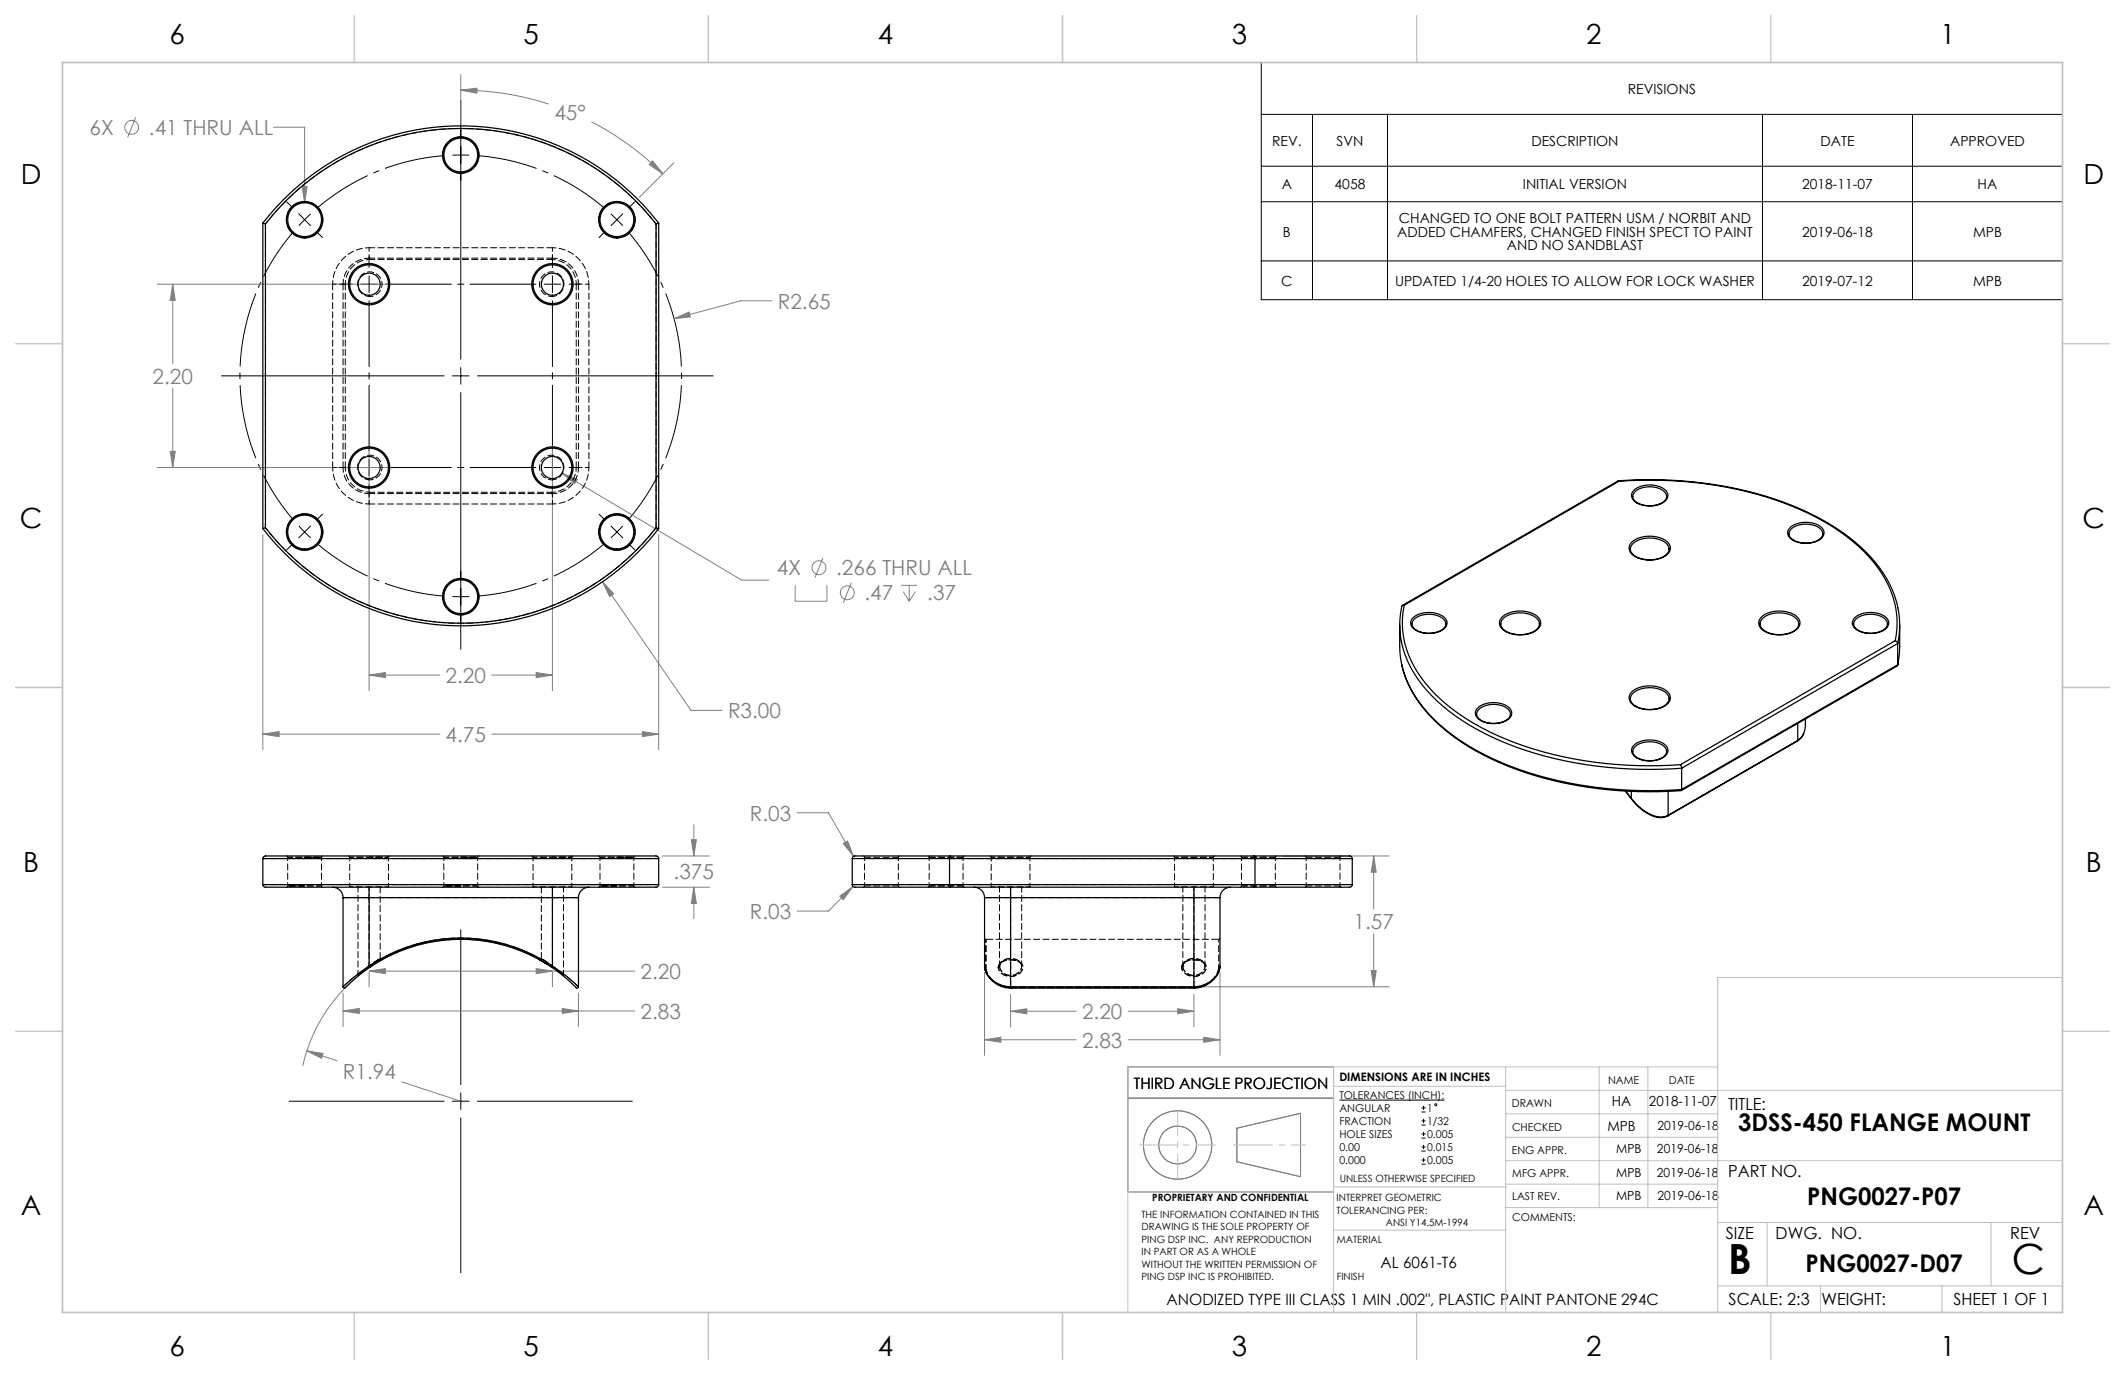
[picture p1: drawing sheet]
<svg xmlns="http://www.w3.org/2000/svg" width="432mm" height="279mm" viewBox="0 0 432 279" stroke-linecap="round" stroke-linejoin="round" font-family="sans-serif">
<g fill="none" stroke="#808080" stroke-width=".2">
<path d="M93.6 18.3l3.3-.4v1zM93.6 18.3a58 58 0 0 1 17.9 2.8M93.6 15.1v10M27.6 23.9l-1.7 4M55.5 25.9h6.4v15.3M61.4 37.9h1l-.5 3.3zM120.2 24.8a58 58 0 0 1 14.5 10.5M132.6 32.7l2.1 2.6-2.8-1.9zM136.9 33.1l-7 7M31.9 57.7h47.5M35.1 57.7l.5 3.4h-1zM35.1 57.7v16.2"/>
<path d="M35.1 78.9v16.1M137 64.8l3-1.4 .3 1zM156.9 61.1h-6.4l-13.5 3.7M31.9 95h47.5M34.6 91.7h1l-.5 3.3zM75 90.6v49.7M112.3 90.6v49.7M114.2 96.2l3.1 1.2-.5 .9zM114.2 96.2l36.5 21.7h5.6M53.4 108.7v43.7M122.4 118.2l2.3 2.5-.8 .5zM122.4 118.2l18 26.1h6.4"/>
<path d="M133.8 108.7v43.7M161.6 118.9v3.3h6.4v-3.3M167.2 113.3l-1.6 4.1M173 118.4l-1.6 4.1M183.1 118.9h3.3M184.8 118.9v3.3M75 137.2l3.3-.5v1zM75 137.2h14.4M99.9 137.2h12.4M109 136.7l3.3 .5-3.3 .5zM183.6 120.2l1.2 2M186 120.2l-1.2 2"/>
<path d="M53.4 149.2l3.3-.5v1zM53.4 149.2h36M99.9 149.2h33.9M130.5 148.7l3.3 .5-3.3 .5zM134.6 173.9h9.6M140.5 170.6h1l-.5 3.3zM141 167.6v6.3M162 165.1h6.3l5.1 8.9M171.4 171.4l.8-.5 1.2 3.1zM260.7 173.9h21.6M279.1 173.9l.5 3.3h-1zM279.1 173.9v10.8"/>
<path d="M75 197.3l3.3-.5v1zM75 197.6v2.9M75 197.3h54M109 196.8l3.3 .5-3.3 .5zM111 195.9a32.9 32.9 0 0 0-49.5 20.7M112.3 197.6v2.9M134.6 180.3h9.6M141 180.3l.5 3.3h-1zM141 180.3v6.3M170.6 182.1l2.7-2-1.9 2.7zM173.3 180.1l-5 5h-6.3M200.1 197.6v16.9"/>
<path d="M247.9 197.6v16.9M278.6 197.2h1l-.5 3.3zM279.1 189.7v10.8M62.4 213.5l3.3 .6-.4 .9zM62.4 213.5l6.1 2.1M69.7 205.4l3.3-.5v1zM69.7 201.8v6.8M69.7 205.4h59.3M81.6 219.8l12 4M114.2 204.9l3.3 .5-3.3 .5zM117.5 201.8v6.8M200.1 211.3l3.3-.5v1z"/>
<path d="M200.1 211.3h18.6M205.4 205.5l3.3-.5v1zM205.4 202.1v6.6M205.4 205.5h13.3M229.2 216.8h41.8v25.4h-41.8zM229.3 211.3h18.6M229.3 205.5h13.3M239.3 205l3.3 .5-3.3 .5zM242.6 202.1v6.6M243.9 200.5h38.4M244.6 210.8l3.3 .5-3.3 .5zM229.2 223.1h41.8"/>
<path d="M251.3 229.3l13-3.1v12.9l-13-3z"/>
<circle cx="26.8" cy="25.9" r="1.41"/>
<circle cx="166.4" cy="115.4" r="1.41"/>
<circle cx="172.2" cy="120.5" r="1.41"/>
<circle cx="239.3" cy="232.7" r="3.8"/>
<circle cx="239.3" cy="232.7" r="6.9"/>
</g>
<g fill="none" stroke="#000" stroke-width=".2">
<path d="M256.3 12.7h162.8v48.2h-162.8zM91.9 31.5h3.4M93.6 20.3v52.7M256.3 23.2h162.8M256.3 33.8h162.8M266.7 23.2v37.7M281.9 23.2v37.7M358.1 23.2v37.7M388.6 23.2v37.7M58.3 41l1.2 1.3M60.7 43.4l2.4 2.4M63.1 43.5l-2.4 2.4"/>
<path d="M64.3 47l1.2 1.3M69.4 57.7h2.2M73.3 57.7h3.4M75 52.1v2.3M75 56.1v3.3M110.6 57.7h3.3M112.3 52.1v2.3M112.3 56.1v3.3M115.6 57.7h2.3M123 47l-1.3 1.3M124.1 43.5l2.4 2.4M126.6 43.4l-2.4 2.4"/>
<path d="M129 41l-1.2 1.3M256.3 41h162.8M256.3 53h162.8M45 76.4h45.2M91.9 76.4h3.4M93.6 74.7v3.4M93.6 79.8v52.1M97 76.4h47.9M69.4 95h2.2M73.3 95h3.4M75 93.3v3.4M75 98.4v2.2"/>
<path d="M110.6 95h3.3M112.3 93.3v3.4M112.3 98.4v2.2M115.6 95h2.3M59.5 110.5l-1.2 1.2M60.7 106.9l2.4 2.4M63.1 106.9l-2.4 2.4M65.5 104.5l-1.2 1.2M121.7 104.5l1.3 1.2M124.2 106.9l2.4 2.4M126.5 106.9l-2.4 2.4M127.8 110.5l1.2 1.2"/>
<path d="M91.9 121.2h3.4M93.6 188.9v31.5M58.8 223.8h31.4M91.9 223.8h3.4M93.6 222.1v3.4M93.6 227.2v31.4M97 223.8h31.5M272.2 223.5h21.3M288.8 226h.9M288.8 225.1h.9M288.8 228.6h.9M288.8 227.8h.9"/>
<path d="M288.8 231.3h.9M288.8 230.4h.9M288.8 233.9h.9M288.8 233.1h.9M288.8 236.6h.9M288.8 235.7h.9M289.3 224.7v.8M289.3 227.3v.9M289.3 230v.8M289.3 232.7v.8M289.3 235.3v.8"/>
<circle cx="291.7" cy="224.5" r=".21"/>
</g>
<path d="M90.2 31.6a44.9 44.9 0 0 0-25.8 10.7M122.9 42.3a44.9 44.9 0 0 0-25.9-10.7M64.4 110.4a44.9 44.9 0 0 0 25.8 10.7M97 121.1a44.9 44.9 0 0 0 25.9-10.7" fill="none" stroke="#000" stroke-width=".2" stroke-dasharray="15.2 1.3 1.3 1.3" stroke-dashoffset="2.9" stroke-linecap="butt"/>
<path d="M59.6 47.1a44.9 44.9 0 0 0 0 58.5M127.7 105.6a44.9 44.9 0 0 0 0-58.5" fill="none" stroke="#000" stroke-width=".2" stroke-dasharray="15.2 1.3 1.3 1.3" stroke-dashoffset="4.3" stroke-linecap="butt"/>
<path d="M78.4 57.7h30.5M75 91.6v-30.5M78.4 95h30.5M112.3 91.6v-30.5" fill="none" stroke="#000" stroke-width=".2" stroke-dasharray="15.2 1.3 1.3 1.3" stroke-dashoffset="1.9"/>
<path d="M239.3 225.7v13.9" fill="none" stroke="#c0c0c0" stroke-width=".2" stroke-dasharray="15.2 1.3 1.3 1.3" stroke-dashoffset="10.2"/>
<path d="M231.6 232.7h15.4" fill="none" stroke="#c0c0c0" stroke-width=".2" stroke-dasharray="15.2 1.3 1.3 1.3" stroke-dashoffset="7.7"/>
<path d="M250.7 232.7h14.6" fill="none" stroke="#c0c0c0" stroke-width=".2" stroke-dasharray="15.2 1.3 1.3 1.3" stroke-dashoffset="7.3"/>
<g fill="none" stroke="#c0c0c0" stroke-width=".2">
<path d="M419.1 198.6h-70.1v68.1M271 216.8v49.9M305.9 216.8v49.9M325 216.8v28.6M334.9 216.8v28.6M349 216.8h-119.8v49.9M271 220.7h34.9M305.9 235.9h113.2M305.9 231.1h43.1M305.9 226.3h43.1M305.9 221.6h113.2M229.2 242.2h41.8"/>
<path d="M271 250h34.9M271 241.2h35.1M305.9 240.6h43.1M306.1 245.4h42.9M349 248.4h70.1M359.1 248.4v12.9M404.6 248.4v12.9M349 261.3h70.1M369.9 261.3v5.4M394.6 261.3v5.4"/>
</g>
<g fill="none" stroke="#c0c0c0" stroke-width=".25">
<path d="M72 3.2v9.5M143.9 3.2v9.5M215.9 3.2v9.5M287.9 3.2v9.5M359.8 3.2v9.5M3.2 69.8h9.5M419.1 69.8h9.5M3.2 139.7h9.5M419.1 139.7h9.5M3.2 209.5h9.5M419.1 209.5h9.5M72 266.7v9.5"/>
<path d="M143.9 266.7v9.5M215.9 266.7v9.5M287.9 266.7v9.5M359.8 266.7v9.5"/>
</g>
<path d="M12.7 12.7h406.4v254h-406.4z" fill="none" stroke="#c0c0c0" stroke-width=".35"/>
<path d="M53.4 149.2l3.3-.5v1zM130.5 148.7l3.3 .5-3.3 .5zM137 64.8l3.3-.4-.3-1zM132.6 32.7l2.1 2.6-2.8-1.9zM93.6 18.3l3.3-.4v1zM35.1 57.7l.5 3.4h-1zM34.6 91.7h1l-.5 3.3zM75 137.2l3.3-.5v1zM109 136.7l3.3 .5-3.3 .5zM122.4 118.2l1.5 3 .8-.5zM61.4 37.9l.5 3.3 .5-3.3zM114.2 96.2l2.6 2.1 .5-.9zM62.4 213.5l2.9 1.5 .4-.9zM140.5 170.6h1l-.5 3.3zM141 180.3l.5 3.3h-1zM69.7 205.4l3.3-.5v1zM114.2 204.9l3.3 .5-3.3 .5zM75 197.3l3.3-.5v1zM109 196.8l3.3 .5-3.3 .5zM200.1 211.3l3.3-.5v1zM244.6 210.8l3.3 .5-3.3 .5zM205.4 205.5l3.3-.5v1zM239.3 205l3.3 .5-3.3 .5zM278.6 197.2h1l-.5 3.3zM279.1 173.9l.5 3.3h-1zM171.4 171.4l2 2.6-1.2-3.1zM170.6 182.1l.8 .7 1.9-2.7z" fill="#808080"/>
<g fill="none" stroke="#000" stroke-width=".25">
<path d="M53.4 45.3a50.8 50.8 0 0 1 80.4 0M53.4 45.3l.5 .2M53.4 45.3v62.1M53.9 45.5a50.3 50.3 0 0 1 79.4 0M53.9 45.5v61.7M133.3 45.5v61.7M133.8 45.3l-.5 .2M133.8 45.3v62.1M328.8 97.7l-43.8 25.3M328.8 97.7l.2 .1M328.8 97.7a79.2 79.2 0 0 1 38.6 6.5 35.5 35.5 0 0 1 16 13.5 19.5 19.5 0 0 1 2.3 5.8M329 97.8a78.3 78.3 0 0 1 38.6 6.6 35.7 35.7 0 0 1 14.8 12.2 17.9 17.9 0 0 1 2.7 13.6"/>
<path d="M329 97.8l-43.7 25.2M331.9 99.7a5.2 5.2 0 0 1 6.6 0 1.54 1.54 0 0 1-.7 2.5 5.4 5.4 0 0 1-5.9-.5 1.37 1.37 0 0 1 0-2zM53.4 107.4a50.8 50.8 0 0 0 80.4 0M53.9 107.2l-.5 .2M53.9 107.2a50.3 50.3 0 0 0 79.4 0M133.3 107.2l.5 .2M331.3 111.5v.1M331.7 110.1a6.1 6.1 0 0 1 7.2 .1 1.68 1.68 0 0 1-.5 2.8 6.2 6.2 0 0 1-6.9-.5 1.59 1.59 0 0 1 .2-2.4zM338.6 101a2.32 2.32 0 0 1-2.1 1.6 4.3 4.3 0 0 1-4.6-1.3 1.52 1.52 0 0 1 1.1-1.9 5 5 0 0 1 5.3 .6l.4 1M339.1 111.5a2.13 2.13 0 0 1-1.7 1.9 5.2 5.2 0 0 1-6-1.2l-.1-.6M339.2 111.5a2.68 2.68 0 0 0-2.4-2 5.4 5.4 0 0 0-5.1 1.1l-.4 .9M339.2 111.5v.1"/>
<path d="M363.7 107.3a5.2 5.2 0 0 1 6.6 0 1.54 1.54 0 0 1-.7 2.5 5.4 5.4 0 0 1-5.9-.6 1.37 1.37 0 0 1 0-1.9zM364 107.5a4.9 4.9 0 0 1 6 .1 1.31 1.31 0 0 1-.5 2.1 5 5 0 0 1-5.7-.5l-.3-.8zM284.4 127a29.7 29.7 0 0 0 .4 7.9 23.5 23.5 0 0 0 8.3 12.9 55.9 55.9 0 0 0 25.2 11.2 86.1 86.1 0 0 0 23.4 1.4M284.8 123.4a18.5 18.5 0 0 0 4.1 15.7 43 43 0 0 0 19.7 12.9 82.5 82.5 0 0 0 33.1 4.1M284.8 135a24.6 24.6 0 0 0 9.8 14.1 59.8 59.8 0 0 0 26.3 10.6 86.3 86.3 0 0 0 20.7 1M285.3 123a19 19 0 0 0 5.4 17 46.9 46.9 0 0 0 21.2 12.3 83.1 83.1 0 0 0 29.6 3.1M285.3 123h-.4l-.1 .4M287 125.6a5.2 5.2 0 0 1 6.6 0 1.54 1.54 0 0 1-.6 2.5 5.4 5.4 0 0 1-6-.5 1.37 1.37 0 0 1 0-2zM293.8 126.9a2.32 2.32 0 0 1-2.2 1.6 4.3 4.3 0 0 1-4.6-1.3 1.52 1.52 0 0 1 1.1-1.9 5 5 0 0 1 5.3 .6l.4 1M304.9 126.8a2.75 2.75 0 0 1 2.6-2.1 5.3 5.3 0 0 1 5 1.2l.3 .9M304.9 126.8h.1M305.3 125.3a6.1 6.1 0 0 1 7.3 .2 1.68 1.68 0 0 1-.5 2.7 6.2 6.2 0 0 1-6.9-.5 1.59 1.59 0 0 1 .1-2.4z"/>
<path d="M312.8 126.7a2.13 2.13 0 0 1-1.8 1.9 5.3 5.3 0 0 1-5.9-1.2l-.2-.6M357.6 126.8a2.75 2.75 0 0 1 2.6-2.1 5.3 5.3 0 0 1 5 1.2l.3 .9M357.6 126.8h.1M358 125.3a6.1 6.1 0 0 1 7.3 .2 1.68 1.68 0 0 1-.6 2.7 6.2 6.2 0 0 1-6.9-.5 1.59 1.59 0 0 1 .2-2.4zM365.5 126.7a2.13 2.13 0 0 1-1.8 1.9 5.3 5.3 0 0 1-5.9-1.2l-.2-.6M376.7 126.8a2.3 2.3 0 0 1 2.1-1.8 4.3 4.3 0 0 1 4.6 1.2l.1 .7M376.7 126.8a2.63 2.63 0 0 0 2.6 1.8 4.2 4.2 0 0 0 4.1-1.3l.1-.4M376.8 125.6a5.2 5.2 0 0 1 6.6 0 1.54 1.54 0 0 1-.7 2.5 5.4 5.4 0 0 1-5.9-.5 1.37 1.37 0 0 1 0-2zM385.1 130.2l.4 .3 .1 .3M385.1 130.2l-43.6 25.2M385.6 135.1l-.1 .2-43.9 25.3M385.6 130.8l-43.9 25.3"/>
<path d="M385.6 130.8v4.3M385.6 135.1l-43.9 25.3M385.6 135v.2M385.7 123.6a17.1 17.1 0 0 1-.1 7.2M386 127v5.6l-.4 2.5M300.2 143.9a5.2 5.2 0 0 1 6.6 0 1.54 1.54 0 0 1-.7 2.5 5.4 5.4 0 0 1-5.9-.5 1.37 1.37 0 0 1 0-2zM300.5 144.1a4.9 4.9 0 0 1 6.1 .1 1.31 1.31 0 0 1-.5 2.2 5 5 0 0 1-5.8-.6l-.2-.8zM331.7 140.5a6.1 6.1 0 0 1 7.2 .2 1.68 1.68 0 0 1-.5 2.7 6.2 6.2 0 0 1-6.9-.5 1.59 1.59 0 0 1 .2-2.4zM331.9 151.5a5.2 5.2 0 0 1 6.6 0 1.54 1.54 0 0 1-.7 2.5 5.4 5.4 0 0 1-5.9-.5 1.37 1.37 0 0 1 0-2zM332 140.7a5.6 5.6 0 0 1 6.8 .4 1.47 1.47 0 0 1-.6 2.3 5.8 5.8 0 0 1-6.6-.5 1.44 1.44 0 0 1 .4-2.2zM338.6 152.8a2.32 2.32 0 0 1-2.1 1.6 4.3 4.3 0 0 1-4.6-1.3 1.52 1.52 0 0 1 1.1-1.9 5 5 0 0 1 5.3 .6l.4 1M339.2 141.9v.1"/>
<path d="M341.5 155.4l.2 .7M341.7 156.1v4.3M365.3 150.6l-26.4 15.2M365.3 150.5v.1M365.3 150.5l-26.3 15.2M365.3 147v3.5M366.5 149.1l-.5 .9-.7 .6M366.8 147.1a3.7 3.7 0 0 1-1.5 3.4M366.9 146.1v1M53.4 174.5l.1-.4 .4-.2h79.4l.4 .2 .1 .4M53.4 174.5h80.4M53.4 179.8h80.4"/>
<path d="M53.4 179.8l.1 .3 .4 .2h79.4l.4-.2 .1-.3M53.4 174.5v5.3M133.8 174.5v5.3M173.2 179.8a.67 .67 0 0 0 .9 .5h19M173.2 179.8h19.7M173.2 174.5h19.7M173.2 174.5v5.3M192.9 179.8l.2 .5M192.9 179.8h62.1M192.9 174.5h62.1M192.9 174.5v5.3M193.1 173.9h-19.4a.53 .53 0 0 0-.5 .6"/>
<path d="M193.1 173.9l-.2 .6M193.1 173.9h61.7M254.8 173.9h19.5a.53 .53 0 0 1 .5 .6M254.8 173.9l.2 .6M255 179.8l-.2 .5M255 174.5h19.8M255 179.8h19.8M255 174.5v5.3M274.8 179.8a.67 .67 0 0 1-1 .5h-19M274.8 174.5v5.3M330.3 160.7l1.2 1.6M330.3 160.7l1.2 1.5"/>
<path d="M331.5 162.3a8.6 8.6 0 0 0 6.2 3.8l1.2-.3M331.5 162.2a8.5 8.5 0 0 0 6.3 3.8l1.2-.3M331.5 162.2v.1M331.5 160.8v1.4M339 165.7l-.1 .1M339 160.8v4.9M341.7 160.4l-.1 .2M67.6 180.3a2.12 2.12 0 0 1 2.1 2.1M69.7 182.4h5.3M69.7 182.4v18.1M75 180.3v2.1M75 196.3a34.5 34.5 0 0 0-5.3 4.2"/>
<path d="M75 196.3l.1 .2M75 196.3a33.2 33.2 0 0 1 37.3 0M75 182.4h37.3M75 182.4v13.9M75.1 196.5a32.9 32.9 0 0 0-4.9 4.2 .26 .26 0 0 1-.3 .1 .26 .26 0 0 1-.2-.3M75.1 196.5a32.9 32.9 0 0 1 37 0M109.6 195l1.6 1M112.1 196.5l2.4 1.9 2.4 2.1a.34 .34 0 0 0 .6 .2v-.2M112.3 180.3v2.1M112.3 182.4h5.2M112.3 196.3a34.5 34.5 0 0 1 5.2 4.2M112.3 196.3l-.2 .2"/>
<path d="M112.3 182.4v13.9M117.5 182.4v18.1M119.7 180.3a2.12 2.12 0 0 0-2.2 2.1M193.1 180.3h61.7M197.9 180.3a2.12 2.12 0 0 1 2.2 2.1M200.1 182.4h5.3M200.1 196.3a5.2 5.2 0 0 0 5.3 4.2M200.1 182.4v13.9M200.1 196.4a5.3 5.3 0 0 0 5.3 4.4M205.4 180.3v2.1M205.4 182.4h37.2M205.4 182.4v18.1"/>
<path d="M242.6 182.4h5.3M242.6 180.3v2.1M242.6 182.4v18.1M247.9 196.4a5.3 5.3 0 0 1-5.3 4.4M247.9 182.4v13.9a5.1 5.1 0 0 1-5.3 4.2M250 180.3a2.12 2.12 0 0 0-2.1 2.1M205.4 200.5v.3M205.4 200.8h37.2M205.4 200.5h37.2M242.6 200.5v.3"/>
<circle cx="93.6" cy="31.5" r="3.4"/>
<circle cx="93.6" cy="31.5" r="3.7"/>
<circle cx="61.9" cy="44.6" r="3.4"/>
<circle cx="61.9" cy="44.6" r="3.7"/>
<circle cx="75" cy="57.7" r="4.2"/>
<circle cx="75" cy="57.7" r="3.9"/>
<circle cx="75" cy="57.7" r="2.25"/>
<circle cx="112.3" cy="57.7" r="4.2"/>
<circle cx="112.3" cy="57.7" r="3.9"/>
<circle cx="112.3" cy="57.7" r="2.25"/>
<circle cx="125.4" cy="44.6" r="3.7"/>
<circle cx="125.4" cy="44.6" r="3.4"/>
<circle cx="75" cy="95" r="4.2"/>
<circle cx="75" cy="95" r="3.9"/>
<circle cx="75" cy="95" r="2.25"/>
<circle cx="112.3" cy="95" r="4.2"/>
<circle cx="112.3" cy="95" r="3.9"/>
<circle cx="112.3" cy="95" r="2.25"/>
<circle cx="61.9" cy="108.1" r="3.4"/>
<circle cx="61.9" cy="108.1" r="3.7"/>
<circle cx="125.4" cy="108.1" r="3.7"/>
<circle cx="125.4" cy="108.1" r="3.4"/>
<circle cx="93.6" cy="121.2" r="3.4"/>
<circle cx="93.6" cy="121.2" r="3.7"/>
</g>
<g fill="none" stroke="#000" stroke-width=".2" stroke-dasharray="1.3 .6" stroke-dashoffset=".6">
<path d="M53.9 45.5a50.3 50.3 0 0 1 79.4 0M133.3 107.2a50.3 50.3 0 0 1-79.4 0M58.5 174.2v5.8M90.2 174.2v5.8M121.9 174.2v5.8M175.7 174.2v5.8M188.8 174.2v5.8M252.3 174.2v5.8M265.4 174.2v5.8M65.3 180v-5.8M71.1 180.2h3.9M75 180.2h3.9"/>
<path d="M97.1 180v-5.8M108.3 180.2h4M112.3 180.2h3.9M128.8 180v-5.8M182.5 180v-5.8M195.7 180v-5.8M202.8 196.7a2.67 2.67 0 0 0 2.5 1.7 2.67 2.67 0 0 0 2.6-1.7 1.67 1.67 0 0 0-1.8-1.6 3.3 3.3 0 0 0-3.1 .9l-.2 .7M202.8 196.7a1.57 1.57 0 0 1 1.6-1.6 3.6 3.6 0 0 1 3.2 .7 1.56 1.56 0 0 1-1 2.3 2.7 2.7 0 0 1-3.8-1.4M240.1 196.7a1.57 1.57 0 0 1 1.5-1.6 3.6 3.6 0 0 1 3.3 .7 1.56 1.56 0 0 1-1 2.3 2.7 2.7 0 0 1-3.8-1.4M240.1 196.7a2.67 2.67 0 0 0 2.5 1.7 2.67 2.67 0 0 0 2.5-1.7 1.67 1.67 0 0 0-1.7-1.6 3.3 3.3 0 0 0-3.1 .9l-.2 .7M259.1 180v-5.8M272.3 180v-5.8"/>
</g>
<g fill="none" stroke="#000" stroke-width=".2" stroke-dasharray="1.3 .6" stroke-dashoffset=".3">
<path d="M69.7 57.7a5.3 5.3 0 0 1 5.3-5.2M75.1 52.7h37M112.3 52.5a5.3 5.3 0 0 1 5.2 5.2M133.3 45.5v61.7M117.5 95a5.3 5.3 0 0 1-5.2 5.3M53.9 107.2v-61.7M75 100.3a5.3 5.3 0 0 1-5.3-5.3M112.1 100h-37M61.9 174.2h3.4h-6.8M93.6 174.2h3.5h-6.9M125.4 174.2h3.4h-6.9M192.9 179.8h-19.7"/>
<path d="M255 174.5h19.8M61.9 180h-3.4h6.8M75 182.4v13.9M93.6 180h-3.4h6.9M112.3 182.4v13.9M125.4 180h-3.5h6.9"/>
</g>
<g fill="none" stroke="#000" stroke-width=".2" stroke-dasharray="1.3 .6" stroke-dashoffset=".4">
<path d="M93.6 35.2a3.7 3.7 0 0 0 3.3-5.4 3.7 3.7 0 0 0-6.3-.5 3.7 3.7 0 0 0 2.4 5.9h.6M61.9 48.3a3.7 3.7 0 0 0 3.3-5.3 3.7 3.7 0 0 0-6.3-.5 3.7 3.7 0 0 0 2.4 5.8h.6M125.4 48.3a3.7 3.7 0 0 0 3.3-5.3 3.7 3.7 0 0 0-6.3-.5 3.7 3.7 0 0 0 2.4 5.8h.6M75 60.3a2.51 2.51 0 0 0 2.5-3.4 2.51 2.51 0 0 0-4.1-.9 2.51 2.51 0 0 0 .9 4.1l.7 .2M112.3 60.3a2.52 2.52 0 0 0 1.9-3.9 2.52 2.52 0 0 0-4.3 .1 2.52 2.52 0 0 0 2.1 3.8h.3M75 97.5a2.51 2.51 0 0 0 2.5-3.4 2.51 2.51 0 0 0-4.1-.9 2.51 2.51 0 0 0 .9 4.2l.7 .1M112.3 97.5a2.52 2.52 0 0 0 1.9-3.8 2.52 2.52 0 0 0-4.3 0 2.52 2.52 0 0 0 2.1 3.8h.3M61.9 111.8a3.7 3.7 0 0 0 3.3-5.4 3.7 3.7 0 0 0-6.3-.5 3.7 3.7 0 0 0 2.4 5.9h.6M125.4 111.8a3.7 3.7 0 0 0 3.3-5.4 3.7 3.7 0 0 0-6.3-.5 3.7 3.7 0 0 0 2.4 5.9h.6M93.6 125a3.7 3.7 0 0 0 3.3-5.4 3.7 3.7 0 0 0-6.3-.5 3.7 3.7 0 0 0 2.4 5.8l.6 .1M53.4 174.5h80.4M75 174.2h3.9h-7.8"/>
<path d="M112.3 174.2h3.9h-7.9M133.8 179.8h-80.4"/>
</g>
<g fill="none" stroke="#000" stroke-width=".2" stroke-dasharray="1.3 .6" stroke-dashoffset=".1">
<path d="M67.6 57.7v37.3M75 52.5h37.3M112.3 50.3h-37.3M117.1 57.7v37.3M117.5 57.7v37.3M69.7 95v-37.3M70.2 95v-37.3M119.7 95v-37.3M75 102.4h37.3M112.3 100.3h-37.3M182.5 174.2h-6.8M192.9 174.5h62.1"/>
<path d="M195.7 174.2h-6.9M255 179.8h-62.1M259.1 174.2h-6.8M272.3 174.2h-6.9M75 196.3a34.5 34.5 0 0 0-5.3 4.2M75 182.4h37.3M175.7 180h6.8M188.8 180h6.9M203.1 196.4a2.11 2.11 0 0 1 2.8-1.6 1.6 1.6 0 0 1 1.7 1.3 1.6 1.6 0 0 1-1.1 1.8 2.39 2.39 0 0 1-3.3-1l-.1-.5M205.4 182.4v18.1M205.4 182.4h37.2M240.4 196.4a2.11 2.11 0 0 1 2.7-1.6 1.6 1.6 0 0 1 1.7 1.3 1.6 1.6 0 0 1-1 1.8 2.39 2.39 0 0 1-3.3-1l-.1-.5"/>
<path d="M242.6 182.4v18.1M247.8 196.9a5.5 5.5 0 0 1-5.2 3.6M252.3 180h6.8M265.4 180h6.9M117.5 200.5v-.1a34.6 34.6 0 0 0-5.2-4.1M205.4 200.7h37.2M242.6 200.7h-37.2M242.6 200.5h-37.2"/>
</g>
<g fill="none" stroke="#000" stroke-width=".2" stroke-dasharray="1.3 .6" stroke-dashoffset=".5">
<path d="M69.7 57.7h-2.1M70.2 57.7a5 5 0 0 1 4.9-5M75 52.5v-2.2M75 50.3a7.4 7.4 0 0 0-7.4 7.4M112.1 52.7a5 5 0 0 1 5 5M112.3 52.5v-2.2M119.7 57.7a7.4 7.4 0 0 0-7.4-7.4M119.7 57.7h-2.2M67.6 95a7.4 7.4 0 0 0 7.4 7.4M69.7 95h-2.1M117.1 95a5 5 0 0 1-5 5M119.7 95h-2.2"/>
<path d="M75 102.4v-2.1M75.1 100a5 5 0 0 1-4.9-5M112.3 102.4v-2.1M112.3 102.4a7.4 7.4 0 0 0 7.4-7.4M71.1 174.2v6M108.3 174.2v6M201.4 174.2v6M209.3 174.2h-7.9M238.7 174.2v6M246.5 174.2h-7.8M75 182.4v-2.1M78.9 180.2v-6"/>
<path d="M112.3 182.4v-2.1M116.2 180.2v-6M201.4 180.2h7.9M205.4 182.4v-2.1M209.3 180.2v-6M238.7 180.2h7.8M242.6 182.4v-2.1M246.5 180.2v-6"/>
</g>
<g fill="none" stroke="#000" stroke-width=".2" stroke-dasharray="1.3 .6">
<path d="M70.2 57.7h-.5M75.1 52.7l-.1-.2M112.1 52.7l.2-.2M117.5 57.7h-.4M70.2 95h-.5M117.5 95h-.4M75 100.3l.1-.3M112.3 100.3l-.2-.3M58.2 173.9l.3 .3M65.3 174.2l.3-.3M70.8 173.9l.3 .3M78.9 174.2l.3-.3"/>
<path d="M89.9 173.9l.3 .3M97.1 174.2l.2-.3M108.1 173.9l.2 .3M116.2 174.2l.3-.3M121.7 173.9l.2 .3M128.8 174.2l.3-.3M175.4 173.9l.3 .3M182.5 174.2l.3-.3M188.5 173.9l.3 .3M195.7 174.2l.3-.3M201.2 173.9l.2 .3M209.3 174.2l.3-.3"/>
<path d="M238.4 173.9l.3 .3M246.5 174.2l.3-.3M252 173.9l.3 .3M259.1 174.2l.3-.3M265.1 173.9l.3 .3M272.3 174.2l.3-.3M58.5 180l-.3 .3M65.6 180.3l-.3-.3M72.7 198.2v.1M75.1 196.5l-.1-.2M77.3 194.8v-14.6M77.5 195l-.2-.2"/>
<path d="M90.2 180l-.3 .3M97.3 180.3l-.2-.3M109.6 195h.1M110 194.8l-.2 .2h-.2M110 180.2v14.6M112.1 196.5l.2-.2M114.5 198.3v-.1M121.9 180l-.2 .3M129.1 180.3l-.3-.3M175.7 180l-.3 .3M182.8 180.3l-.3-.3M188.8 180l-.3 .3"/>
<path d="M196 180.3l-.3-.3M200.1 196.3l.2 .2M200.3 190.9l-.2-.3M203.1 196.3h.1M203.1 196.3v-.2M203.1 196.3l.1-.4M203.2 195.9l.1-.2M207.6 196.2v.1M240.4 196.3h.1M240.4 196.3v-.2M240.4 196.3l.1-.4M240.5 195.9l.1-.2"/>
<path d="M244.8 196.2v.1M247.6 196.5l.3-.2M247.9 196.6v-.3M247.9 190.6l-.3 .3M247.9 196.3v.3M252.3 180l-.3 .3M259.4 180.3l-.3-.3M265.4 180l-.3 .3M272.6 180.3l-.3-.3M205.4 200.8h.1M205.4 200.7v.1M205.4 200.8v-.3"/>
<path d="M242.6 200.7v.1M242.6 200.8v-.3M242.6 200.8h.1"/>
</g>
<path d="M74.9 196.4l-2.2 1.8 2.3-1.9 2.3-1.5-2.4 1.6M112.4 196.4l-2.4-1.6 2.4 1.7 2.1 1.7-2.1-1.8M200.3 196.5v-5.6v5.6M247.6 196.5v-5.6" fill="none" stroke="#000" stroke-width=".2" stroke-dasharray="1.3 .6" stroke-dashoffset=".7"/>
<path d="M69.7 182.4h5.3M112.3 182.4h5.2M112.3 196.3a33.2 33.2 0 0 0-37.3 0M200.1 182.4h5.3M200.3 196.5a5.1 5.1 0 0 0 5.1 4.2M203.2 195.9a3.1 3.1 0 0 1 4.3 .1l.1 .3M240.5 195.9a3.1 3.1 0 0 1 4.3 .1v.3M242.6 182.4h5.3M247.6 196.5a5.1 5.1 0 0 1-5 4.2M205.4 200.7a5.1 5.1 0 0 1-5.1-4.2M242.6 200.7a5.1 5.1 0 0 0 5-4.2" fill="none" stroke="#000" stroke-width=".2" stroke-dasharray="1.3 .6" stroke-dashoffset="-.1"/>
<path d="M72.7 180.2v18M114.5 198.2v-18M203.1 180.2v16.1M203.1 196.4a2.27 2.27 0 0 0 2.4 1.8 2.27 2.27 0 0 0 2.1-2.1 2.48 2.48 0 0 0-3.5-1.1 1.45 1.45 0 0 0-1 1.3M207.6 196.3v-16.1M240.4 180.2v16.1M240.4 196.4a2.27 2.27 0 0 0 2.3 1.8 2.27 2.27 0 0 0 2.1-2.1 2.48 2.48 0 0 0-3.4-1.1 1.45 1.45 0 0 0-1 1.3M244.9 196.3v-16.1" fill="none" stroke="#000" stroke-width=".2" stroke-dasharray="1.3 .6" stroke-dashoffset=".2"/>
<path d="M247.6 190.9h-47.3M205.4 200.5a5.4 5.4 0 0 1-5.3-3.9v-.3" fill="none" stroke="#000" stroke-width=".2" stroke-dasharray="1.3 .6" stroke-dashoffset="-.2"/>
<g font-size="8.5">
<text x="351.2" y="258.9">B</text>
<text x="408.8" y="258.9">C</text>
</g>
<g font-size="5.6">
<text x="34.4" y="8.9">6</text>
<text x="106.4" y="8.9">5</text>
<text x="178.4" y="8.9">4</text>
<text x="250.3" y="8.9">3</text>
<text x="322.3" y="8.9">2</text>
<text x="394.3" y="8.9">1</text>
<text x="4.2" y="37.4">D</text>
<text x="423.3" y="37.4">D</text>
<text x="4.1" y="107.3">C</text>
<text x="423.2" y="107.3">C</text>
<text x="4.7" y="177.1">B</text>
<text x="423.8" y="177.1">B</text>
<text x="4.3" y="247">A</text>
<text x="423.4" y="247">A</text>
<text x="34.4" y="275.6">6</text>
<text x="106.4" y="275.6">5</text>
<text x="178.4" y="275.6">4</text>
<text x="250.3" y="275.6">3</text>
<text x="322.3" y="275.6">2</text>
<text x="394.3" y="275.6">1</text>
</g>
<g font-size="4.9">
<text x="353.2" y="229.8">3DSS-450 FLANGE MOUNT</text>
<text x="367.2" y="244.8">PNG0027-P07</text>
<text x="366.9" y="258.5">PNG0027-D07</text>
</g>
<g font-size="4.2" fill="#808080">
<text x="18.2" y="27.4">6X</text>
<text x="30.3" y="27.4">.41 THRU ALL</text>
<text x="112.7" y="24.3">45°</text>
<text x="158" y="62.7">R2.65</text>
<text x="31" y="78">2.20</text>
<text x="157.9" y="116.9">4X</text>
<text x="169.9" y="116.9">.266 THRU ALL</text>
<text x="175.7" y="122">.47</text>
<text x="188.4" y="122">.37</text>
<text x="90.5" y="138.8">2.20</text>
<text x="147.9" y="145.9">R3.00</text>
<text x="90.5" y="150.8">4.75</text>
<text x="152.4" y="166.7">R.03</text>
<text x="136.9" y="178.7">.375</text>
<text x="152.4" y="186.7">R.03</text>
<text x="275" y="188.8">1.57</text>
<text x="130.1" y="198.9">2.20</text>
<text x="130.1" y="207">2.83</text>
<text x="219.9" y="207.1">2.20</text>
<text x="219.9" y="212.9">2.83</text>
<text x="69.7" y="219.3">R1.94</text>
</g>
<g font-size="3.4">
<text x="351.1" y="225.5">TITLE:</text>
<text x="351.1" y="239.1">PART NO.</text>
<text x="350.7" y="251.7">SIZE</text>
<text x="360.8" y="251.7">DWG. NO.</text>
<text x="408.5" y="251.7">REV</text>
<text x="351.2" y="265.2">SCALE: 2:3</text>
<text x="370.1" y="265.3">WEIGHT:</text>
<text x="396.9" y="265.2">SHEET 1 OF 1</text>
</g>
<g font-size="3.2">
<text x="230.4" y="221.2">THIRD ANGLE PROJECTION</text>
<text x="280.5" y="257.6">AL 6061-T6</text>
<text x="237.1" y="265.2">ANODIZED TYPE III CLASS 1 MIN .002&quot;, PLASTIC PAINT PANTONE 294C</text>
</g>
<g font-size="2.8">
<text x="330.8" y="19">REVISIONS</text>
<text x="258.5" y="29.6">REV.</text>
<text x="271.6" y="29.6">SVN</text>
<text x="311.2" y="29.6">DESCRIPTION</text>
<text x="369.9" y="29.6">DATE</text>
<text x="396.3" y="29.6">APPROVED</text>
<text x="260.5" y="38.4">A</text>
<text x="271.2" y="38.4">4058</text>
<text x="309.5" y="38.4">INITIAL VERSION</text>
<text x="366.2" y="38.4">2018-11-07</text>
<text x="401.9" y="38.4">HA</text>
<text x="284.3" y="45.2">CHANGED TO ONE BOLT PATTERN USM / NORBIT AND</text>
<text x="260.7" y="48.1">B</text>
<text x="283.9" y="48.1">ADDED CHAMFERS, CHANGED FINISH SPECT TO PAINT</text>
<text x="306.2" y="50.9">AND NO SANDBLAST</text>
<text x="366.2" y="48.1">2019-06-18</text>
<text x="400.9" y="48.1">MPB</text>
<text x="260.3" y="58">C</text>
<text x="283.5" y="58">UPDATED 1/4-20 HOLES TO ALLOW FOR LOCK WASHER</text>
<text x="366.2" y="58">2019-07-12</text>
<text x="400.9" y="58">MPB</text>
<text x="327.5" y="224.8">HA</text>
<text x="335.1" y="224.8">2018-11-07</text>
<text x="326.6" y="229.8">MPB</text>
</g>
<g font-size="2.5">
<text x="336.8" y="229.7">2019-06-18</text>
<text x="328.4" y="239.1">MPB</text>
<text x="328.4" y="234.3">MPB</text>
<text x="336.7" y="239.1">2019-06-18</text>
<text x="336.7" y="234.3">2019-06-18</text>
<text x="328.4" y="243.9">MPB</text>
<text x="336.8" y="243.8">2019-06-18</text>
</g>
<text font-size="2.4" x="272.2" y="219.7">DIMENSIONS ARE IN INCHES</text>
<g font-size="2.2">
<text x="326.8" y="220.2">NAME</text>
<text x="339.1" y="220.2">DATE</text>
<text x="272.2" y="223.3">TOLERANCES (INCH):</text>
<text x="272.2" y="225.9">ANGULAR</text>
<text x="290" y="225.9">1</text>
<text x="307.2" y="224.9">DRAWN</text>
<text x="272.2" y="228.6">FRACTION</text>
<text x="272.2" y="231.3">HOLE SIZES</text>
<text x="272.2" y="233.9">0.00</text>
<text x="290" y="228.6">1/32</text>
<text x="290" y="231.3">0.005</text>
<text x="290" y="233.9">0.015</text>
<text x="307.3" y="229.8">CHECKED</text>
<text x="272.2" y="236.6">0.000</text>
<text x="290" y="236.6">0.005</text>
<text x="307.2" y="234.5">ENG APPR.</text>
<text x="307.3" y="239.2">MFG APPR.</text>
<text x="307.3" y="243.9">LAST REV.</text>
<text x="307.3" y="248.1">COMMENTS:</text>
</g>
<g font-size="2">
<text x="234.1" y="244.1">PROPRIETARY AND CONFIDENTIAL</text>
<text x="271.6" y="244.1">INTERPRET GEOMETRIC</text>
<text x="272.2" y="240.2">UNLESS OTHERWISE SPECIFIED</text>
<text x="232" y="247.5">THE INFORMATION CONTAINED IN THIS</text>
<text x="232" y="250">DRAWING IS THE SOLE PROPERTY OF</text>
<text x="271.6" y="246.6">TOLERANCING PER:</text>
<text x="281.6" y="249.1">ANSI Y14.5M-1994</text>
<text x="232" y="252.5">PING DSP INC. ANY REPRODUCTION</text>
<text x="232" y="255.1">IN PART OR AS A WHOLE</text>
<text x="232" y="257.6">WITHOUT THE WRITTEN PERMISSION OF</text>
<text x="271.6" y="252.5">MATERIAL</text>
<text x="232" y="260.1">PING DSP INC IS PROHIBITED.</text>
<text x="271.6" y="260.1">FINISH</text>
</g>
</svg>
